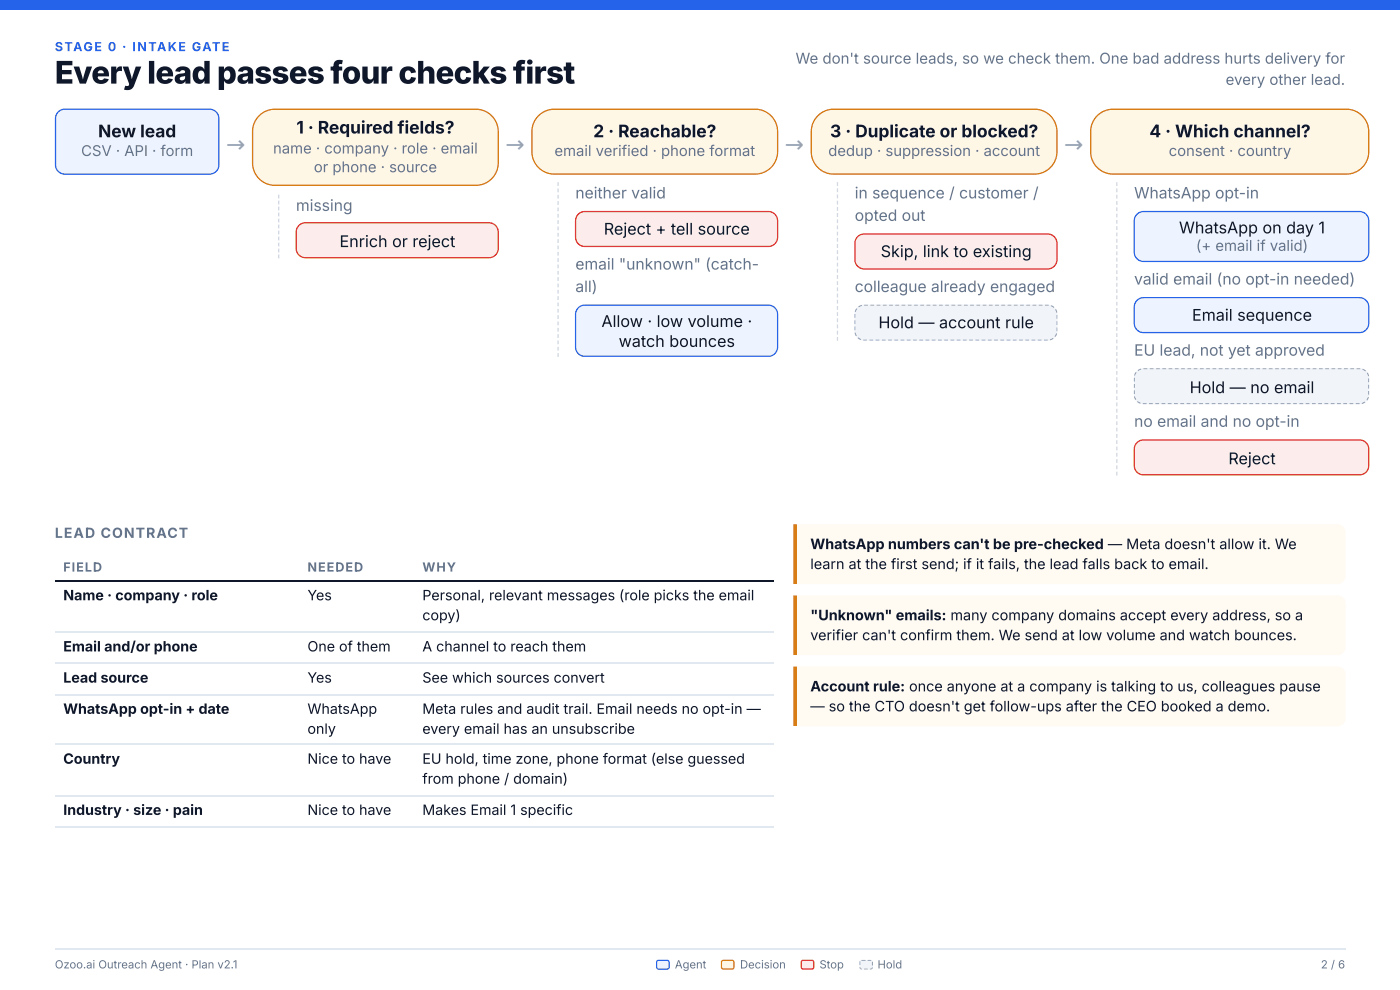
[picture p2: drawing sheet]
<svg xmlns="http://www.w3.org/2000/svg" width="297mm" height="210mm" viewBox="0 0 297 210" stroke-linecap="round" stroke-linejoin="round" font-family="sans-serif">
<path d="M12.3 23.7l.7-.4 .7-.1h30.8a1.96 1.96 0 0 1 1.9 1.9v9.8a1.96 1.96 0 0 1-1.9 2h-30.8a1.96 1.96 0 0 1-1.9-2v-10l.2-.7z" fill="#eef4ff"/>
<path d="M12.3 23.7l.7-.4 .7-.1h30.8a1.96 1.96 0 0 1 1.9 1.9v9.8a1.96 1.96 0 0 1-1.9 2h-30.8a1.96 1.96 0 0 1-1.9-2v-10l.2-.7z" fill="none" stroke="#2563eb" stroke-width=".26"/>
<path d="M55 24.5a4.8 4.8 0 0 1 3.3-1.3h42.6a4.8 4.8 0 0 1 4.8 4.7v6.6a4.8 4.8 0 0 1-4.8 4.8h-42.6a4.8 4.8 0 0 1-4.7-4.8v-6.6a4.8 4.8 0 0 1 1.4-3.4z" fill="#fff7e6"/>
<path d="M55 24.5a4.8 4.8 0 0 1 3.3-1.3h42.6a4.8 4.8 0 0 1 4.8 4.7v6.6a4.8 4.8 0 0 1-4.8 4.8h-42.6a4.8 4.8 0 0 1-4.7-4.8v-6.6a4.8 4.8 0 0 1 1.4-3.4z" fill="none" stroke="#d97706" stroke-width=".26"/>
<path d="M59 41.3h.3v.8h-.3zM59 42.5h.3v.8h-.3zM59 43.8h.3v.8h-.3zM59 45.1h.3v.8h-.3zM59 46.4h.3v.7h-.3zM59 47.6h.3v.8h-.3zM59 48.9h.3v.8h-.3zM59 50.2h.3v.8h-.3zM59 51.4h.3v.8h-.3zM59 52.7h.3v.8h-.3zM59 54h.3v.8h-.3z" fill="#cbd5e1"/>
<path d="M63.4 47.8l.7-.4 .7-.2h38.9a1.96 1.96 0 0 1 2 2v3.5a1.96 1.96 0 0 1-2 1.9h-38.9a1.96 1.96 0 0 1-2-1.9v-3.7l.3-.7z" fill="#fdecec"/>
<path d="M63.4 47.8l.7-.4 .7-.2h38.9a1.96 1.96 0 0 1 2 2v3.5a1.96 1.96 0 0 1-2 1.9h-38.9a1.96 1.96 0 0 1-2-1.9v-3.7l.3-.7z" fill="none" stroke="#dc2626" stroke-width=".26"/>
<path d="M114.2 24.5a4.8 4.8 0 0 1 3.4-1.3h42.6a4.8 4.8 0 0 1 4.8 4.7v4.3a4.8 4.8 0 0 1-4.8 4.7h-42.6a4.8 4.8 0 0 1-4.8-4.7v-4.3a4.8 4.8 0 0 1 1.4-3.4z" fill="#fff7e6"/>
<path d="M114.2 24.5a4.8 4.8 0 0 1 3.4-1.3h42.6a4.8 4.8 0 0 1 4.8 4.7v4.3a4.8 4.8 0 0 1-4.8 4.7h-42.6a4.8 4.8 0 0 1-4.8-4.7v-4.3a4.8 4.8 0 0 1 1.4-3.4z" fill="none" stroke="#d97706" stroke-width=".26"/>
<path d="M118.3 38.6h.2v.8h-.2zM118.3 40h.2v.8h-.2zM118.3 41.3h.2v.8h-.2zM118.3 42.7h.2v.8h-.2zM118.3 44h.2v.8h-.2zM118.3 45.3h.2v.8h-.2zM118.3 46.7h.2v.8h-.2zM118.3 48h.2v.8h-.2zM118.3 49.4h.2v.8h-.2zM118.3 50.7h.2v.8h-.2zM118.3 52.1h.2v.7h-.2zM118.3 53.4h.2v.8h-.2zM118.3 54.7h.2v.8h-.2zM118.3 56.1h.2v.8h-.2zM118.3 57.4h.2v.8h-.2zM118.3 58.8h.2v.8h-.2zM118.3 60.1h.2v.8h-.2zM118.3 61.5h.2v.7h-.2zM118.3 62.8h.2v.8h-.2zM118.3 64.1h.2v.8h-.2zM118.3 65.5h.2v.8h-.2zM118.3 66.8h.2v.8h-.2zM118.3 68.2h.2v.8h-.2zM118.3 69.5h.2v.8h-.2zM118.3 70.8h.2v.8h-.2zM118.3 72.2h.2v.8h-.2zM118.3 73.5h.2v.8h-.2zM118.3 74.9h.2v.8h-.2z" fill="#cbd5e1"/>
<path d="M122.7 45.4l.6-.4 .8-.2h38.9a1.96 1.96 0 0 1 2 2v3.5a1.96 1.96 0 0 1-2 2h-38.9a1.96 1.96 0 0 1-2-2v-3.7l.2-.7z" fill="#fdecec"/>
<path d="M122.7 45.4l.6-.4 .8-.2h38.9a1.96 1.96 0 0 1 2 2v3.5a1.96 1.96 0 0 1-2 2h-38.9a1.96 1.96 0 0 1-2-2v-3.7l.2-.7z" fill="none" stroke="#dc2626" stroke-width=".26"/>
<path d="M122.7 65.3l.6-.5 .8-.1h38.9a1.96 1.96 0 0 1 2 2v6.9a1.96 1.96 0 0 1-2 1.9h-38.9a1.96 1.96 0 0 1-2-1.9v-7.1l.2-.8z" fill="#eef4ff"/>
<path d="M122.7 65.3l.6-.5 .8-.1h38.9a1.96 1.96 0 0 1 2 2v6.9a1.96 1.96 0 0 1-2 1.9h-38.9a1.96 1.96 0 0 1-2-1.9v-7.1l.2-.8z" fill="none" stroke="#2563eb" stroke-width=".26"/>
<path d="M173.5 24.5a4.8 4.8 0 0 1 3.4-1.3h42.6a4.8 4.8 0 0 1 4.7 4.7v4.3a4.8 4.8 0 0 1-4.7 4.7h-42.6a4.8 4.8 0 0 1-4.8-4.7v-4.3a4.8 4.8 0 0 1 1.4-3.4z" fill="#fff7e6"/>
<path d="M173.5 24.5a4.8 4.8 0 0 1 3.4-1.3h42.6a4.8 4.8 0 0 1 4.7 4.7v4.3a4.8 4.8 0 0 1-4.7 4.7h-42.6a4.8 4.8 0 0 1-4.8-4.7v-4.3a4.8 4.8 0 0 1 1.4-3.4z" fill="none" stroke="#d97706" stroke-width=".26"/>
<path d="M177.5 38.6h.3v.8h-.3zM177.5 39.9h.3v.8h-.3zM177.5 41.3h.3v.7h-.3zM177.5 42.6h.3v.8h-.3zM177.5 43.9h.3v.8h-.3zM177.5 45.2h.3v.8h-.3zM177.5 46.5h.3v.8h-.3zM177.5 47.8h.3v.8h-.3zM177.5 49.1h.3v.8h-.3zM177.5 50.4h.3v.8h-.3zM177.5 51.8h.3v.7h-.3zM177.5 53.1h.3v.8h-.3zM177.5 54.4h.3v.8h-.3zM177.5 55.7h.3v.8h-.3zM177.5 57h.3v.8h-.3zM177.5 58.3h.3v.8h-.3zM177.5 59.6h.3v.8h-.3zM177.5 60.9h.3v.8h-.3zM177.5 62.3h.3v.7h-.3zM177.5 63.6h.3v.8h-.3zM177.5 64.9h.3v.8h-.3zM177.5 66.2h.3v.8h-.3zM177.5 67.5h.3v.8h-.3zM177.5 68.8h.3v.8h-.3zM177.5 70.1h.3v.8h-.3zM177.5 71.4h.3v.8h-.3z" fill="#cbd5e1"/>
<path d="M181.9 50.2l.7-.4 .7-.2h39a1.96 1.96 0 0 1 1.9 2v3.5a1.96 1.96 0 0 1-1.9 1.9h-39a1.96 1.96 0 0 1-1.9-1.9v-3.7l.2-.8z" fill="#fdecec"/>
<path d="M181.9 50.2l.7-.4 .7-.2h39a1.96 1.96 0 0 1 1.9 2v3.5a1.96 1.96 0 0 1-1.9 1.9h-39a1.96 1.96 0 0 1-1.9-1.9v-3.7l.2-.8z" fill="none" stroke="#dc2626" stroke-width=".26"/>
<path d="M181.2 64.6h43.2v7.6h-43.2z" fill="#f1f5f9"/>
<g fill="#94a3b8">
<path d="M184.7 64.5h.8v.3h-.8zM186 64.5h.8v.3h-.8zM187.3 64.5h.8v.3h-.8zM188.6 64.5h.8v.3h-.8zM189.9 64.5h.8v.3h-.8zM191.3 64.5h.8v.3h-.8zM192.6 64.5h.8v.3h-.8zM193.9 64.5h.8v.3h-.8zM195.2 64.5h.8v.3h-.8zM196.6 64.5h.8v.3h-.8zM197.9 64.5h.8v.3h-.8zM199.2 64.5h.8v.3h-.8zM200.5 64.5h.8v.3h-.8zM201.9 64.5h.7v.3h-.7zM203.2 64.5h.8v.3h-.8zM204.5 64.5h.8v.3h-.8zM205.8 64.5h.8v.3h-.8zM207.1 64.5h.8v.3h-.8zM208.5 64.5h.8v.3h-.8zM209.8 64.5h.8v.3h-.8zM211.1 64.5h.8v.3h-.8zM212.4 64.5h.8v.3h-.8zM213.8 64.5h.8v.3h-.8zM215.1 64.5h.8v.3h-.8zM216.4 64.5h.8v.3h-.8zM217.7 64.5h.8v.3h-.8zM219.1 64.5h.7v.3h-.7zM220.4 64.5h.8v.3h-.8zM221.7 64.5h.8v.4l-.8-.1zM223.1 64.5l.8 .4-.4 .4-.6-.3zM223.8 65.7l.5-.3 .1 .4zM224.1 65.8h.3zM224.1 65.8h.3zM224.1 65.8h.3zM223.7 65.8h.7zM222.7 65.8h1zM221.5 65.8h.8zM220.2 65.8h.8zM218.8 65.8h.8zM217.5 65.8h.8zM216.2 65.8h.8zM214.9 65.8h.8zM213.6 65.8h.7zM212.2 65.8h.8zM210.9 65.8h.8zM209.6 65.8h.8zM208.3 65.8h.8zM206.9 65.8h.8zM205.6 65.8h.8zM204.3 65.8h.8zM203 65.8h.8zM201.6 65.8h.8zM200.3 65.8h.8zM199 65.8h.8zM197.7 65.8h.8zM196.4 65.8h.7zM195 65.8h.8zM193.7 65.8h.8zM192.4 65.8h.8zM191.1 65.8h.8zM189.7 65.8h.8zM188.4 65.8h.8zM187.1 65.8h.8zM185.8 65.8h.8zM184.4 65.8h.8zM183.1 65.8h.8zM181.7 65.8h1zM181.2 65.8h.6zM181.2 65.8h.3zM181.2 65.8h.3zM181.2 65.8h.3zM181.5 65.2l.4 .3-.2 .3h-.5zM181.9 64.7l.8-.2 .2 .4-.6 .3zM183.3 64.5h.8v.3h-.8z"/>
<path d="M184.7 71h.8zM186 71h.8zM187.3 71h.8zM188.6 71h.8zM189.9 71h.8zM191.3 71h.8zM192.6 71h.8zM193.9 71h.8zM195.2 71h.8zM196.6 71h.8zM197.9 71h.8zM199.2 71h.8zM200.5 71h.8zM201.9 71h.7zM203.2 71h.8zM204.5 71h.8zM205.8 71h.8zM207.1 71h.8zM208.5 71h.8zM209.8 71h.8zM211.1 71h.8zM212.4 71h.8zM213.8 71h.8zM215.1 71h.8zM216.4 71h.8zM217.7 71h.8zM219.1 71h.7zM220.4 71h.8zM221.7 71h.8zM222.9 71h1zM223.8 71h.6zM224.1 71h.3zM224.1 71h.3zM224.1 71h.3zM223.8 71.1l.6-.1-.3 .6-.4-.3zM222.7 71.9l.6-.3 .4 .5-.8 .2zM221.5 71.9h.8v.4h-.8zM220.2 71.9h.8v.4h-.8zM218.8 71.9h.8v.4h-.8zM217.5 71.9h.8v.4h-.8zM216.2 71.9h.8v.4h-.8zM214.9 71.9h.8v.4h-.8zM213.6 71.9h.7v.4h-.7zM212.2 71.9h.8v.4h-.8zM210.9 71.9h.8v.4h-.8zM209.6 71.9h.8v.4h-.8zM208.3 71.9h.8v.4h-.8zM206.9 71.9h.8v.4h-.8zM205.6 71.9h.8v.4h-.8zM204.3 71.9h.8v.4h-.8zM203 71.9h.8v.4h-.8zM201.6 71.9h.8v.4h-.8zM200.3 71.9h.8v.4h-.8zM199 71.9h.8v.4h-.8zM197.7 71.9h.8v.4h-.8zM196.4 71.9h.7v.4h-.7zM195 71.9h.8v.4h-.8zM193.7 71.9h.8v.4h-.8zM192.4 71.9h.8v.4h-.8zM191.1 71.9h.8v.4h-.8zM189.7 71.9h.8v.4h-.8zM188.4 71.9h.8v.4h-.8zM187.1 71.9h.8v.4h-.8zM185.8 71.9h.8v.4h-.8zM184.4 71.9h.8v.4h-.8zM183.2 71.9h.7v.4h-.8zM182.1 71.5l.6 .3-.2 .5-.8-.4zM181.2 71l.6 .1-.5 .3zM181.2 71h.3zM181.2 71h.3zM181.2 71h.3zM181.2 71h.7zM181.9 71h1zM183.3 71h.8z"/>
<path d="M223.1 64.5v.3zM223.1 64.5v.3zM223.1 64.5v.3zM223.1 64.5v.3zM223.1 64.5v.3zM223.1 64.5v.3zM223.1 64.5v.3zM223.1 64.5v.3zM223.1 64.5v.3zM223.1 64.5v.3zM223.1 64.5v.3zM223.1 64.5v.3zM223.1 64.5v.3zM223.1 64.5v.3zM223.1 64.5v.3zM223.1 64.5v.3zM223.1 64.5v.3zM223.1 64.5v.3zM223.1 64.5v.3zM223.1 64.5v.3zM223.1 64.5v.3zM223.1 64.5v.3zM223.1 64.5v.3zM223.1 64.5v.3zM223.1 64.5v.3zM223.1 64.5v.3zM223.1 64.5v.3zM223.1 64.5v.3zM223.1 64.5v.4zM223.1 64.5l.8 .4-.4 .4-.4-.2zM223.8 65.7l.5-.3 .1 .8-.4 .1zM224.1 66.8h.3v.8h-.3zM224.1 68.1h.3v.8h-.3zM224.1 69.4h.3v.8h-.3zM224 70.7l.4 .1-.3 .8-.4-.3zM223.2 71.7l.1-.1 .4 .5-.6 .2zM223.1 71.9v.4zM223.1 71.9v.4zM223.1 71.9v.4zM223.1 71.9v.4zM223.1 71.9v.4zM223.1 71.9v.4zM223.1 71.9v.4zM223.1 71.9v.4zM223.1 71.9v.4zM223.1 71.9v.4zM223.1 71.9v.4zM223.1 71.9v.4zM223.1 71.9v.4zM223.1 71.9v.4zM223.1 71.9v.4zM223.1 71.9v.4zM223.1 71.9v.4zM223.1 71.9v.4zM223.1 71.9v.4zM223.1 71.9v.4zM223.1 71.9v.4zM223.1 71.9v.4zM223.1 71.9v.4zM223.1 71.9v.4zM223.1 71.9v.4zM223.1 71.9v.4zM223.1 71.9v.4zM223.1 71.9v.4zM223.1 71.9v.4zM223.1 71.9v.4zM223.1 71.5v.8zM223.1 70.5v.9zM223.1 69.2v.8zM223.1 67.9v.8zM223.1 66.6v.8zM223.1 65.2v.9zM223.1 64.5v.7zM223.1 64.5v.3z"/>
<path d="M182.5 64.5v.3zM182.5 64.5v.3zM182.5 64.5v.3zM182.5 64.5v.3zM182.5 64.5v.3zM182.5 64.5v.3zM182.5 64.5v.3zM182.5 64.5v.3zM182.5 64.5v.3zM182.5 64.5v.3zM182.5 64.5v.3zM182.5 64.5v.3zM182.5 64.5v.3zM182.5 64.5v.3zM182.5 64.5v.3zM182.5 64.5v.3zM182.5 64.5v.3zM182.5 64.5v.3zM182.5 64.5v.3zM182.5 64.5v.3zM182.5 64.5v.3zM182.5 64.5v.3zM182.5 64.5v.3zM182.5 64.5v.3zM182.5 64.5v.3zM182.5 64.5v.3zM182.5 64.5v.3zM182.5 64.5v.3zM182.5 64.5v.4zM182.5 64.5v.8zM182.5 65.4v.9zM182.5 66.8v.8zM182.5 68.1v.8zM182.5 69.4v.8zM182.5 70.7v.9zM182.5 71.6v.7zM182.5 71.9v.4zM182.5 71.9v.4zM182.5 71.9v.4zM182.5 71.9v.4zM182.5 71.9v.4zM182.5 71.9v.4zM182.5 71.9v.4zM182.5 71.9v.4zM182.5 71.9v.4zM182.5 71.9v.4zM182.5 71.9v.4zM182.5 71.9v.4zM182.5 71.9v.4zM182.5 71.9v.4zM182.5 71.9v.4zM182.5 71.9v.4zM182.5 71.9v.4zM182.5 71.9v.4zM182.5 71.9v.4zM182.5 71.9v.4zM182.5 71.9v.4zM182.5 71.9v.4zM182.5 71.9v.4zM182.5 71.9v.4zM182.5 71.9v.4zM182.5 71.9v.4zM182.5 71.9v.4zM182.5 71.9v.4zM182.5 71.9v.4zM182.5 71.9v.4zM182.1 71.5l.4 .2v.6l-.8-.4zM181.2 70.6l.4-.1 .2 .6-.5 .3zM181.2 69.2h.3v.8h-.3zM181.2 67.9h.3v.8h-.3zM181.2 66.6h.3v.8h-.3zM181.5 65.2l.4 .3-.3 .6-.4-.1zM181.9 64.7l.6-.2-.1 .6-.1 .1zM182.5 64.5v.3z"/>
</g>
<path d="M232.8 24.5a4.8 4.8 0 0 1 3.3-1.3h49.5a4.8 4.8 0 0 1 4.8 4.7v4.3a4.8 4.8 0 0 1-4.8 4.7h-49.5a4.8 4.8 0 0 1-4.7-4.7v-4.3a4.8 4.8 0 0 1 1.4-3.4z" fill="#fff7e6"/>
<path d="M232.8 24.5a4.8 4.8 0 0 1 3.3-1.3h49.5a4.8 4.8 0 0 1 4.8 4.7v4.3a4.8 4.8 0 0 1-4.8 4.7h-49.5a4.8 4.8 0 0 1-4.7-4.7v-4.3a4.8 4.8 0 0 1 1.4-3.4z" fill="none" stroke="#d97706" stroke-width=".26"/>
<path d="M236.8 38.6h.3v.8h-.3zM236.8 40h.3v.8h-.3zM236.8 41.3h.3v.8h-.3zM236.8 42.6h.3v.8h-.3zM236.8 44h.3v.8h-.3zM236.8 45.3h.3v.8h-.3zM236.8 46.6h.3v.8h-.3zM236.8 48h.3v.8h-.3zM236.8 49.3h.3v.8h-.3zM236.8 50.6h.3v.8h-.3zM236.8 52h.3v.8h-.3zM236.8 53.3h.3v.8h-.3zM236.8 54.6h.3v.8h-.3zM236.8 56h.3v.8h-.3zM236.8 57.3h.3v.8h-.3zM236.8 58.6h.3v.8h-.3zM236.8 60h.3v.8h-.3zM236.8 61.3h.3v.8h-.3zM236.8 62.6h.3v.8h-.3zM236.8 64h.3v.8h-.3zM236.8 65.3h.3v.8h-.3zM236.8 66.7h.3v.7h-.3zM236.8 68h.3v.8h-.3zM236.8 69.3h.3v.8h-.3zM236.8 70.7h.3v.7h-.3zM236.8 72h.3v.8h-.3zM236.8 73.3h.3v.8h-.3zM236.8 74.7h.3v.8h-.3zM236.8 76h.3v.8h-.3zM236.8 77.3h.3v.8h-.3zM236.8 78.7h.3v.8h-.3zM236.8 80h.3v.8h-.3zM236.8 81.3h.3v.8h-.3zM236.8 82.7h.3v.8h-.3zM236.8 84h.3v.8h-.3zM236.8 85.3h.3v.8h-.3zM236.8 86.7h.3v.8h-.3zM236.8 88h.3v.8h-.3zM236.8 89.3h.3v.8h-.3zM236.8 90.7h.3v.8h-.3zM236.8 92h.3v.8h-.3zM236.8 93.3h.3v.8h-.3zM236.8 94.7h.3v.8h-.3zM236.8 96h.3v.8h-.3zM236.8 97.3h.3v.8h-.3zM236.8 98.7h.3v.8h-.3zM236.8 100h.3v.8h-.3z" fill="#cbd5e1"/>
<path d="M241.2 45.4l.7-.4 .7-.2h45.8a1.96 1.96 0 0 1 2 2v6.7a1.96 1.96 0 0 1-2 1.9h-45.8a1.96 1.96 0 0 1-2-1.9v-6.9l.3-.7z" fill="#eef4ff"/>
<path d="M241.2 45.4l.7-.4 .7-.2h45.8a1.96 1.96 0 0 1 2 2v6.7a1.96 1.96 0 0 1-2 1.9h-45.8a1.96 1.96 0 0 1-2-1.9v-6.9l.3-.7z" fill="none" stroke="#2563eb" stroke-width=".26"/>
<path d="M241.2 63.7l.7-.4 .7-.2h45.8a1.96 1.96 0 0 1 2 2v3.4a1.96 1.96 0 0 1-2 2h-45.8a1.96 1.96 0 0 1-2-2v-3.6l.3-.8z" fill="#eef4ff"/>
<path d="M241.2 63.7l.7-.4 .7-.2h45.8a1.96 1.96 0 0 1 2 2v3.4a1.96 1.96 0 0 1-2 2h-45.8a1.96 1.96 0 0 1-2-2v-3.6l.3-.8z" fill="none" stroke="#2563eb" stroke-width=".26"/>
<path d="M240.5 78.1h50v7.6h-50z" fill="#f1f5f9"/>
<g fill="#94a3b8">
<path d="M243.9 78h.8v.3h-.8zM245.3 78h.8v.3h-.8zM246.6 78h.8v.3h-.8zM247.9 78h.8v.3h-.8zM249.2 78h.8v.3h-.8zM250.6 78h.8v.3h-.8zM251.9 78h.8v.3h-.8zM253.2 78h.8v.3h-.8zM254.6 78h.8v.3h-.8zM255.9 78h.8v.3h-.8zM257.2 78h.8v.3h-.8zM258.6 78h.7v.3h-.7zM259.9 78h.8v.3h-.8zM261.2 78h.8v.3h-.8zM262.5 78h.8v.3h-.8zM263.9 78h.8v.3h-.8zM265.2 78h.8v.3h-.8zM266.5 78h.8v.3h-.8zM267.9 78h.8v.3h-.8zM269.2 78h.8v.3h-.8zM270.5 78h.8v.3h-.8zM271.8 78h.8v.3h-.8zM273.2 78h.8v.3h-.8zM274.5 78h.8v.3h-.8zM275.8 78h.8v.3h-.8zM277.2 78h.8v.3h-.8zM278.5 78h.8v.3h-.8zM279.8 78h.8v.3h-.8zM281.1 78h.8v.3h-.8zM282.5 78h.8v.3h-.8zM283.8 78h.8v.3h-.8zM285.1 78h.8v.3h-.8zM286.5 78h.8v.3h-.8zM287.8 78h.8v.3h-.8zM289.2 78l.8 .4-.4 .4-.6-.4zM289.9 79.1l.5-.3 .2 .5h-.6zM290.2 79.3h.4zM290.2 79.3h.4zM290.2 79.3h.4zM289.8 79.3h.8zM288.9 79.3h.9zM287.6 79.3h.8zM286.3 79.3h.8zM285 79.3h.8zM283.6 79.3h.8zM282.3 79.3h.8zM281 79.3h.8zM279.7 79.3h.8zM278.3 79.3h.8zM277 79.3h.8zM275.7 79.3h.8zM274.3 79.3h.8zM273 79.3h.8zM271.7 79.3h.8zM270.4 79.3h.7zM269 79.3h.8zM267.7 79.3h.8zM266.4 79.3h.8zM265 79.3h.8zM263.7 79.3h.8zM262.4 79.3h.8zM261 79.3h.8zM259.7 79.3h.8zM258.4 79.3h.8zM257.1 79.3h.8zM255.7 79.3h.8zM254.4 79.3h.8zM253.1 79.3h.8zM251.7 79.3h.8zM250.4 79.3h.8zM249.1 79.3h.8zM247.8 79.3h.8zM246.4 79.3h.8zM245.1 79.3h.8zM243.8 79.3h.8zM242.4 79.3h.8zM241 79.3h1zM240.5 79.3h.6zM240.5 79.3h.3zM240.5 79.3h.3zM240.5 79.3h.3zM240.7 78.7l.5 .3-.3 .3h-.4zM241.2 78.2l.8-.2 .1 .4-.6 .3zM242.6 78h.8v.3h-.8z"/>
<path d="M243.9 84.5h.8zM245.3 84.5h.8zM246.6 84.5h.8zM247.9 84.5h.8zM249.2 84.5h.8zM250.6 84.5h.8zM251.9 84.5h.8zM253.2 84.5h.8zM254.6 84.5h.8zM255.9 84.5h.8zM257.2 84.5h.8zM258.6 84.5h.7zM259.9 84.5h.8zM261.2 84.5h.8zM262.5 84.5h.8zM263.9 84.5h.8zM265.2 84.5h.8zM266.5 84.5h.8zM267.9 84.5h.8zM269.2 84.5h.8zM270.5 84.5h.8zM271.8 84.5h.8zM273.2 84.5h.8zM274.5 84.5h.8zM275.8 84.5h.8zM277.2 84.5h.8zM278.5 84.5h.8zM279.8 84.5h.8zM281.1 84.5h.8zM282.5 84.5h.8zM283.8 84.5h.8zM285.1 84.5h.8zM286.5 84.5h.8zM287.8 84.5h.8zM289 84.5h1zM289.9 84.5h.7zM290.2 84.5h.4zM290.2 84.5h.4zM290.2 84.5h.4zM290 84.6l.6-.1-.3 .6-.5-.4zM288.9 85.4l.6-.3 .3 .4-.8 .3zM287.6 85.4h.8v.4h-.8zM286.3 85.4h.8v.4h-.8zM285 85.4h.8v.4h-.8zM283.6 85.4h.8v.4h-.8zM282.3 85.4h.8v.4h-.8zM281 85.4h.8v.4h-.8zM279.7 85.4h.8v.4h-.8zM278.3 85.4h.8v.4h-.8zM277 85.4h.8v.4h-.8zM275.7 85.4h.8v.4h-.8zM274.3 85.4h.8v.4h-.8zM273 85.4h.8v.4h-.8zM271.7 85.4h.8v.4h-.8zM270.4 85.4h.7v.4h-.7zM269 85.4h.8v.4h-.8zM267.7 85.4h.8v.4h-.8zM266.4 85.4h.8v.4h-.8zM265 85.4h.8v.4h-.8zM263.7 85.4h.8v.4h-.8zM262.4 85.4h.8v.4h-.8zM261 85.4h.8v.4h-.8zM259.7 85.4h.8v.4h-.8zM258.4 85.4h.8v.4h-.8zM257.1 85.4h.8v.4h-.8zM255.7 85.4h.8v.4h-.8zM254.4 85.4h.8v.4h-.8zM253.1 85.4h.8v.4h-.8zM251.7 85.4h.8v.4h-.8zM250.4 85.4h.8v.4h-.8zM249.1 85.4h.8v.4h-.8zM247.8 85.4h.8v.4h-.8zM246.4 85.4h.8v.4h-.8zM245.1 85.4h.8v.4h-.8zM243.8 85.4h.8v.4h-.8zM242.5 85.4h.7v.4h-.8zM241.4 85l.6 .3-.2 .5h-.3l-.5-.4zM240.5 84.5h.5l.1 .1-.5 .4zM240.5 84.5h.3zM240.5 84.5h.3zM240.5 84.5h.3zM240.5 84.5h.7zM241.2 84.5h.9zM242.6 84.5h.8z"/>
<path d="M289.3 78v.3zM289.3 78v.3zM289.3 78v.3zM289.3 78v.3zM289.3 78v.3zM289.3 78v.3zM289.3 78v.3zM289.3 78v.3zM289.3 78v.3zM289.3 78v.3zM289.3 78v.3zM289.3 78v.3zM289.3 78v.3zM289.3 78v.3zM289.3 78v.3zM289.3 78v.3zM289.3 78v.3zM289.3 78v.3zM289.3 78v.3zM289.3 78v.3zM289.3 78v.3zM289.3 78v.3zM289.3 78v.3zM289.3 78v.3zM289.3 78v.3zM289.3 78v.3zM289.3 78v.3zM289.3 78v.3zM289.3 78v.3zM289.3 78v.3zM289.3 78v.3zM289.3 78v.3zM289.3 78v.3zM289.3 78v.3zM289.3 78l.7 .4-.4 .4-.3-.3zM289.9 79.1l.5-.3 .2 .9-.4 .1zM290.2 80.2h.4v.8h-.4zM290.2 81.6h.4v.8h-.4zM290.2 82.9h.4v.8h-.4zM290.1 84.1l.5 .2-.3 .8-.5-.4zM289.3 85.2l.2-.1 .3 .4-.5 .3zM289.3 85.4v.4zM289.3 85.4v.4zM289.3 85.4v.4zM289.3 85.4v.4zM289.3 85.4v.4zM289.3 85.4v.4zM289.3 85.4v.4zM289.3 85.4v.4zM289.3 85.4v.4zM289.3 85.4v.4zM289.3 85.4v.4zM289.3 85.4v.4zM289.3 85.4v.4zM289.3 85.4v.4zM289.3 85.4v.4zM289.3 85.4v.4zM289.3 85.4v.4zM289.3 85.4v.4zM289.3 85.4v.4zM289.3 85.4v.4zM289.3 85.4v.4zM289.3 85.4v.4zM289.3 85.4v.4zM289.3 85.4v.4zM289.3 85.4v.4zM289.3 85.4v.4zM289.3 85.4v.4zM289.3 85.4v.4zM289.3 85.4v.4zM289.3 85.4v.4zM289.3 85.4v.4zM289.3 85.4v.4zM289.3 85.4v.4zM289.3 85.4v.4zM289.3 85.4v.4zM289.3 85v.8zM289.3 84v1zM289.3 82.8v.7zM289.3 81.4v.8zM289.3 80.1v.8zM289.3 78.7v.9zM289.3 78v.7zM289.3 78v.3z"/>
<path d="M241.7 78v.3zM241.7 78v.3zM241.7 78v.3zM241.7 78v.3zM241.7 78v.3zM241.7 78v.3zM241.7 78v.3zM241.7 78v.3zM241.7 78v.3zM241.7 78v.3zM241.7 78v.3zM241.7 78v.3zM241.7 78v.3zM241.7 78v.3zM241.7 78v.3zM241.7 78v.3zM241.7 78v.3zM241.7 78v.3zM241.7 78v.3zM241.7 78v.3zM241.7 78v.3zM241.7 78v.3zM241.7 78v.3zM241.7 78v.3zM241.7 78v.3zM241.7 78v.3zM241.7 78v.3zM241.7 78v.3zM241.7 78v.3zM241.7 78v.3zM241.7 78v.3zM241.7 78v.3zM241.7 78v.3zM241.7 78v.3zM241.7 78v.8zM241.7 78.8v1zM241.7 80.2v.8zM241.7 81.6v.8zM241.7 82.9v.8zM241.7 84.1v1zM241.7 85.1v.7zM241.7 85.4v.4zM241.7 85.4v.4zM241.7 85.4v.4zM241.7 85.4v.4zM241.7 85.4v.4zM241.7 85.4v.4zM241.7 85.4v.4zM241.7 85.4v.4zM241.7 85.4v.4zM241.7 85.4v.4zM241.7 85.4v.4zM241.7 85.4v.4zM241.7 85.4v.4zM241.7 85.4v.4zM241.7 85.4v.4zM241.7 85.4v.4zM241.7 85.4v.4zM241.7 85.4v.4zM241.7 85.4v.4zM241.7 85.4v.4zM241.7 85.4v.4zM241.7 85.4v.4zM241.7 85.4v.4zM241.7 85.4v.4zM241.7 85.4v.4zM241.7 85.4v.4zM241.7 85.4v.4zM241.7 85.4v.4zM241.7 85.4v.4zM241.7 85.4v.4zM241.7 85.4v.4zM241.7 85.4v.4zM241.7 85.4v.4zM241.7 85.4v.4zM241.7 85.4v.4zM241.4 85l.3 .2v.6l-.7-.4zM240.5 84.1l.3-.1 .3 .6-.5 .4zM240.5 82.8h.3v.7h-.3zM240.5 81.4h.3v.8h-.3zM240.5 80.1h.3v.8h-.3zM240.7 78.7l.5 .3-.3 .6-.4-.1zM241.2 78.2l.5-.2v.6l-.2 .1zM241.7 78v.3z"/>
</g>
<path d="M241.2 93.8l.7-.4 .7-.1h45.8a1.96 1.96 0 0 1 2 1.9v3.5a1.96 1.96 0 0 1-2 2h-45.8a1.96 1.96 0 0 1-2-2v-3.7l.3-.7z" fill="#fdecec"/>
<path d="M241.2 93.8l.7-.4 .7-.1h45.8a1.96 1.96 0 0 1 2 1.9v3.5a1.96 1.96 0 0 1-2 2h-45.8a1.96 1.96 0 0 1-2-2v-3.7l.3-.7z" fill="none" stroke="#dc2626" stroke-width=".26"/>
<path d="M11.6 123.2h152.4" fill="none" stroke="#0f172a" stroke-width=".26"/>
<path d="M11.6 134h152.4M11.6 140.6h152.4M11.6 147.2h152.4M11.6 157.8h152.4M11.6 168.7h152.4M11.6 175.3h152.4" fill="none" stroke="#e2e8f0" stroke-width=".26"/>
<path d="M168.7 111.1h115a1.78 1.78 0 0 1 1.8 1.8v9.1a1.78 1.78 0 0 1-1.8 1.8h-115z" fill="#fffbf3"/>
<path d="M168.3 111.1h.8v12.7h-.8z" fill="#d97706"/>
<path d="M168.7 126.2h115a1.78 1.78 0 0 1 1.8 1.8v9.1a1.78 1.78 0 0 1-1.8 1.8h-115z" fill="#fffbf3"/>
<path d="M168.3 126.2h.8v12.7h-.8z" fill="#d97706"/>
<path d="M168.7 141.3h115a1.78 1.78 0 0 1 1.8 1.8v9.1a1.78 1.78 0 0 1-1.8 1.8h-115z" fill="#fffbf3"/>
<path d="M168.3 141.3h.8v12.7h-.8z" fill="#d97706"/>
<path d="M0 0h297v2.1h-297z" fill="#2563eb"/>
<path d="M11.6 201.2h273.9" fill="none" stroke="#e2e8f0" stroke-width=".26"/>
<path d="M139.4 203.7l.3-.1 2.1 .1 .1 .3v1.3l-.3 .1h-2.1l-.2-.3z" fill="#eef4ff"/>
<path d="M139.4 203.7l.3-.1 2.1 .1 .1 .3v1.3l-.3 .1h-2.1l-.2-.3z" fill="none" stroke="#2563eb" stroke-width=".26"/>
<path d="M153.2 203.7l.3-.1 2 .1 .2 .3-.1 1.3-.3 .1h-2.1l-.1-.3z" fill="#fff7e6"/>
<path d="M153.2 203.7l.3-.1 2 .1 .2 .3-.1 1.3-.3 .1h-2.1l-.1-.3z" fill="none" stroke="#d97706" stroke-width=".26"/>
<path d="M170.1 203.7l.3-.1 2.1 .1 .1 .3v1.3l-.4 .1h-2l-.2-.3z" fill="#fdecec"/>
<path d="M170.1 203.7l.3-.1 2.1 .1 .1 .3v1.3l-.4 .1h-2l-.2-.3z" fill="none" stroke="#dc2626" stroke-width=".26"/>
<path d="M182.3 203.5h2.9v2.1h-2.9z" fill="#f1f5f9"/>
<g fill="#94a3b8">
<path d="M184.1 203.4h.9l-.2 .4h-.7zM184.9 203.9l.4-.1zM184.6 203.9h.7zM183.3 203.9h.8zM182.2 203.9h.6zM182.2 203.7l.4 .2h-.4zM182.7 203.4h.9v.4h-.8z"/>
<path d="M184.1 205.1h.9zM184.9 205.1h.4zM184.6 205.3l.7-.1-.1 .4h-.6zM183.3 205.3h.8v.3h-.8zM182.2 205.1l.6 .2v.3h-.6zM182.2 205.1h.4zM182.7 205.1h.9z"/>
<path d="M184.8 203.4h.2l-.2 .4zM184.9 203.9l.4-.1v.9h-.4zM184.9 205.1l.4 .1-.1 .4h-.4zM184.8 205.3v.3zM184.8 205v.6zM184.8 203.7v.9zM184.8 203.4v.4z"/>
<path d="M182.7 203.4v.4zM182.7 203.8v.9zM182.7 205.1v.5zM182.7 205.3v.3zM182.2 205h.4l.1 .6h-.5zM182.2 203.7l.4 .2v.7h-.4zM182.7 203.4v.4z"/>
</g>
<text font-size="6.6" fill="#0f172a" x="11.6" y="17.7">Every lead passes four checks first</text>
<g font-size="4.9" fill="#94a3b8">
<text x="48" y="32.3">→</text>
<text x="107.2" y="32.3">→</text>
<text x="166.5" y="32.3">→</text>
<text x="225.8" y="32.3">→</text>
</g>
<g font-size="3.7" fill="#0f172a">
<text x="20.8" y="29.1">New lead</text>
<text x="62.9" y="28.3">1 · Required fields?</text>
<text x="125.9" y="29.1">2 · Reachable?</text>
<text x="176.1" y="29.1">3 · Duplicate or blocked?</text>
<text x="243.8" y="29.1">4 · Which channel?</text>
</g>
<g font-size="3.4" fill="#0f172a">
<text x="72" y="52.4">Enrich or reject</text>
<text x="128.1" y="49.7">Reject + tell source</text>
<text x="250.1" y="49.5">WhatsApp on day 1</text>
<text x="186.8" y="54.5">Skip, link to existing</text>
<text x="127.6" y="69.3">Allow · low volume ·</text>
<text x="186.4" y="69.6">Hold — account rule</text>
<text x="252.9" y="68">Email sequence</text>
<text x="131.2" y="73.6">watch bounces</text>
<text x="252.4" y="83.3">Hold — no email</text>
<text x="260.6" y="98.4">Reject</text>
</g>
<g font-size="3.3" fill="#64748b">
<text x="62.8" y="44.7">missing</text>
<text x="122.1" y="42.1">neither valid</text>
<text x="181.3" y="42.1">in sequence / customer /</text>
<text x="181.3" y="46.8">opted out</text>
<text x="240.6" y="42.1">WhatsApp opt-in</text>
<text x="122.1" y="57.2">email &quot;unknown&quot; (catch-</text>
<text x="122.1" y="61.9">all)</text>
<text x="181.3" y="61.9">colleague already engaged</text>
<text x="240.6" y="60.3">valid email (no opt-in needed)</text>
<text x="240.6" y="75.4">EU lead, not yet approved</text>
<text x="240.6" y="90.5">no email and no opt-in</text>
</g>
<g font-size="3.2" fill="#64748b">
<text x="168.8" y="13.5">We don't source leads, so we check them. One bad address hurts delivery for</text>
<text x="260" y="18">every other lead.</text>
</g>
<g font-size="3.1" fill="#64748b">
<text x="17.2" y="33.1">CSV · API · form</text>
<text x="57.9" y="32.5">name · company · role · email</text>
<text x="117.6" y="33.1">email verified · phone format</text>
<text x="175.7" y="33.1">dedup · suppression · account</text>
<text x="247.9" y="33.1">consent · country</text>
<text x="66.6" y="36.5">or phone · source</text>
<text x="253.7" y="53.2">(+ email if valid)</text>
</g>
<g font-size="3.1" fill="#0f172a">
<text x="171.9" y="116.4">WhatsApp numbers can't be pre-checked — Meta doesn't allow it. We</text>
<text x="171.9" y="120.7">learn at the first send; if it fails, the lead falls back to email.</text>
<text x="171.9" y="131.5">&quot;Unknown&quot; emails: many company domains accept every address, so a</text>
<text x="171.9" y="135.7">verifier can't confirm them. We send at low volume and watch bounces.</text>
<text x="171.9" y="146.6">Account rule: once anyone at a company is talking to us, colleagues pause</text>
<text x="171.9" y="150.8">— so the CTO doesn't get follow-ups after the CEO booked a demo.</text>
</g>
<text font-size="3" fill="#64748b" x="11.6" y="114">LEAD CONTRACT</text>
<g font-size="3" fill="#0f172a">
<text x="13.4" y="127.3">Name · company · role</text>
<text x="65.2" y="127.3">Yes</text>
<text x="89.6" y="127.3">Personal, relevant messages (role picks the email</text>
<text x="89.6" y="131.5">copy)</text>
<text x="13.4" y="138.1">Email and/or phone</text>
<text x="65.2" y="138.1">One of them</text>
<text x="89.6" y="138.1">A channel to reach them</text>
<text x="13.4" y="144.7">Lead source</text>
<text x="65.2" y="144.7">Yes</text>
<text x="89.6" y="144.7">See which sources convert</text>
<text x="13.4" y="151.3">WhatsApp opt-in + date</text>
<text x="65.2" y="151.3">WhatsApp</text>
<text x="65.2" y="155.6">only</text>
<text x="89.6" y="151.3">Meta rules and audit trail. Email needs no opt-in —</text>
<text x="89.6" y="155.6">every email has an unsubscribe</text>
<text x="13.4" y="161.9">Country</text>
<text x="65.2" y="161.9">Nice to have</text>
<text x="89.6" y="161.9">EU hold, time zone, phone format (else guessed</text>
<text x="89.6" y="166.2">from phone / domain)</text>
<text x="13.4" y="172.8">Industry · size · pain</text>
<text x="65.2" y="172.8">Nice to have</text>
<text x="89.6" y="172.8">Makes Email 1 specific</text>
</g>
<g font-size="2.7" fill="#64748b">
<text x="13.4" y="121.2">FIELD</text>
<text x="65.2" y="121.2">NEEDED</text>
<text x="89.6" y="121.2">WHY</text>
</g>
<text font-size="2.6" fill="#2563eb" x="11.6" y="10.8">STAGE 0 · INTAKE GATE</text>
<g font-size="2.4" fill="#64748b">
<text x="11.6" y="205.3">Ozoo.ai Outreach Agent · Plan v2.1</text>
<text x="143.2" y="205.3">Agent</text>
<text x="157" y="205.3">Decision</text>
<text x="173.9" y="205.3">Stop</text>
<text x="186.2" y="205.3">Hold</text>
<text x="280.2" y="205.3">2 / 6</text>
</g>
</svg>
